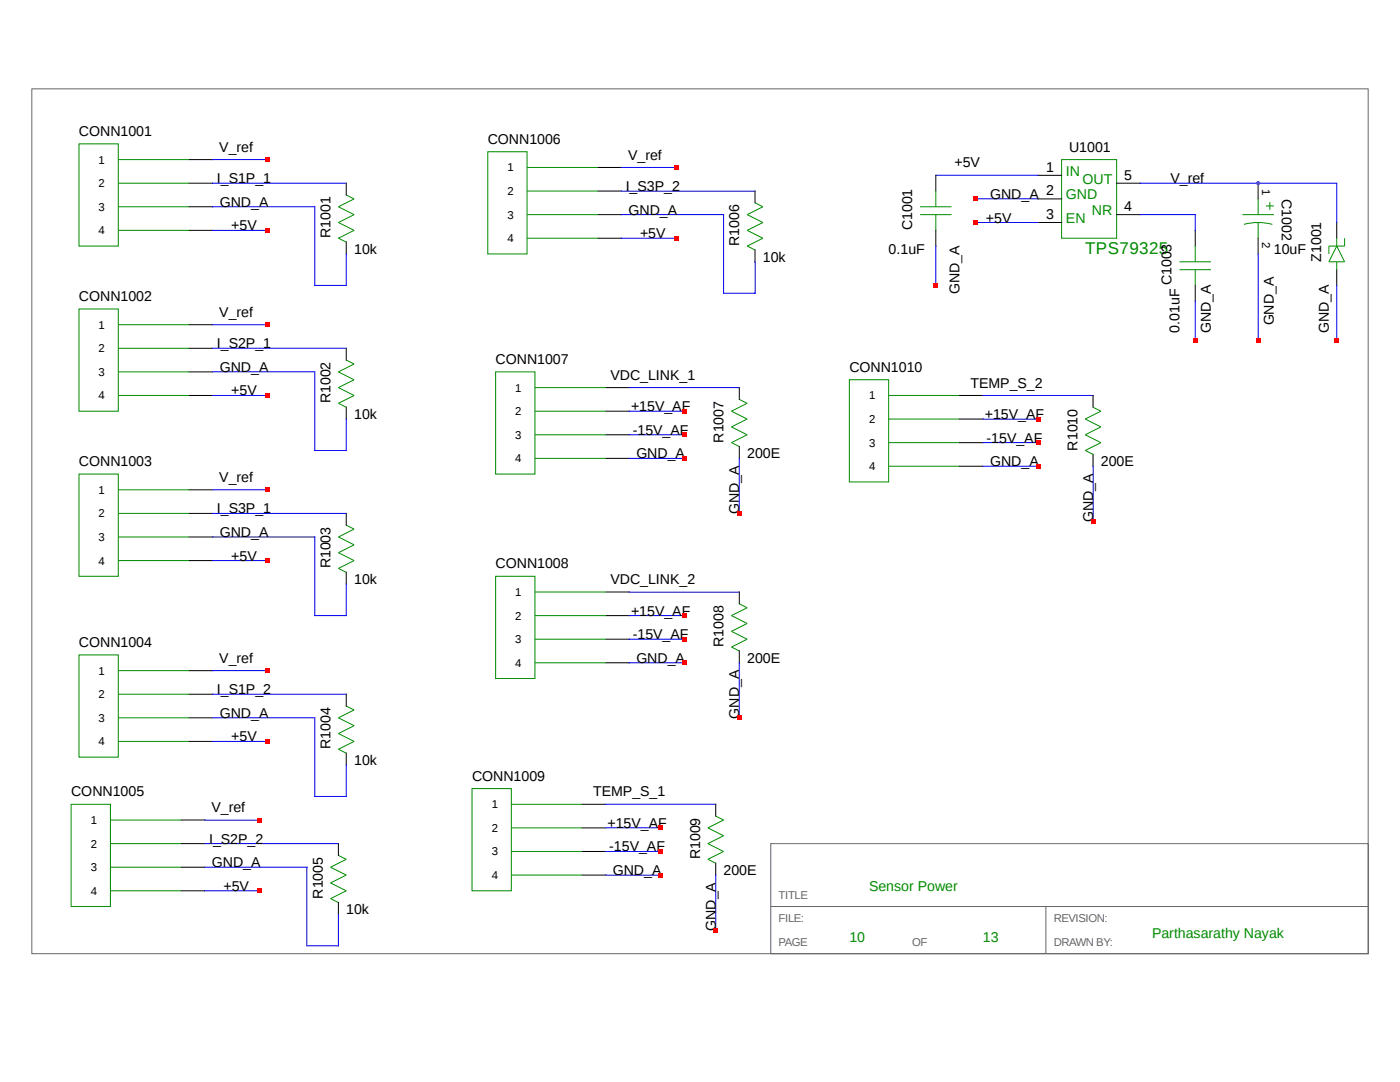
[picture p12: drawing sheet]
<svg xmlns="http://www.w3.org/2000/svg" width="279mm" height="216mm" viewBox="0 0 279 216" stroke-linecap="round" stroke-linejoin="round" font-family="sans-serif">
<path d="M6.3 17.7h266.7v172.6h-266.7zM153.8 168.3h119.2v22h-119.2zM153.8 180.9h119.2M208.7 180.9v9.4" fill="none" stroke="#666" stroke-width=".2"/>
<g fill="none" stroke="#000" stroke-width=".2">
<path d="M37.7 36.6h4.7M37.7 31.8h4.7M69.1 36.6v2.3M119.3 38.1h4.7M119.3 33.4h4.7M150.7 38.1v2.4M186.8 35v3.1M207.2 39.7h4.7M207.2 35h4.7M222.8 36.6h4.8M251.1 36.6v3.1M37.7 41.3h4.7"/>
<path d="M37.7 46h4.7M69.1 48.3v2.4M119.3 42.8h4.7M119.3 47.5h4.7M150.7 49.9v2.3M186.8 46v3.1M207.2 44.4h4.7M222.8 42.8h4.8M238.5 46v3.1M238.5 56.9v3.2M251.1 47.5v3.2M266.8 44.4v3.1"/>
<path d="M266.8 53.8v3.1M37.7 74.2h4.7M37.7 69.5h4.7M37.7 78.9h4.7M37.7 64.8h4.7M69.1 69.5v2.4M120.9 77.3h4.7M147.5 77.3v2.4M191.5 78.9h4.7M218.1 78.9v2.4M37.7 97.7h4.7M69.1 81.2v2.4"/>
<path d="M120.9 86.8h4.7M120.9 82h4.7M120.9 91.5h4.7M147.5 89.1v2.4M191.5 88.3h4.7M191.5 83.6h4.7M191.5 93h4.7M218.1 90.6v2.4M37.7 107.2h4.7M37.7 102.4h4.7M37.7 111.9h4.7M69.1 102.4v2.4"/>
<path d="M69.1 114.2v2.4M120.9 118.1h4.7M147.5 118.1v2.4M37.7 138.5h4.7M37.7 133.8h4.7M69.1 138.5v2.4M120.9 127.5h4.7M120.9 122.8h4.7M120.9 132.3h4.7M147.5 129.9v2.4M37.7 143.2h4.7M37.7 147.9h4.7"/>
<path d="M69.1 150.3v2.3M36.2 173h4.7M36.2 168.3h4.7M36.2 177.7h4.7M36.2 163.6h4.7M67.5 168.3v2.4M116.2 169.9h4.7M116.2 165.2h4.7M116.2 174.6h4.7M116.2 160.5h4.7M142.8 160.5v2.3M142.8 172.2v2.4"/>
<path d="M67.5 180.1v2.4"/>
</g>
<g fill="none" stroke="#008b00" stroke-width=".2">
<path d="M15.8 28.7h7.8v20.4h-7.8zM23.6 36.6h14.1M23.6 31.8h14.1M69.1 38.9l1.6 .8-3.2 1.6 3.2 1.5-3.2 1.6 3.2 1.6-3.2 1.5M97.3 30.3h7.9v20.4h-7.9zM105.2 38.1h14.1M105.2 33.4h14.1M186.8 38.1v3.2M211.9 31.8h10.9v15.7h-10.9zM251.1 39.7v3.1M23.6 41.3h14.1M23.6 46h14.1"/>
<path d="M67.5 47.5l1.6 .8M105.2 42.8h14.1M105.2 47.5h14.1M150.7 40.5l1.6 .8-3.2 1.5 3.2 1.6-3.2 1.6 3.2 1.5-3.2 1.6 1.6 .8M183.6 41.3h6.3M183.6 42.8h6.3M186.8 42.8v3.2M235.4 53.8h6.3M235.4 52.2h6.3M238.5 49.1v3.1M238.5 53.8v3.1M247.9 42.8h6.3"/>
<path d="M248.2 44.8a11 11 0 0 1 5.7 0M251.1 44.4v3.1M252.7 41.1h1.5M253.4 40.3v1.6M266.8 49.1l1.5 3.1h-3.1zM266.8 47.5v1.6M266.8 52.2v1.6M268.3 47.5v1.6h-3.1v1.6M15.8 61.7h7.8v20.3h-7.8zM23.6 69.5h14.1M23.6 74.2h14.1M23.6 78.9h14.1"/>
<path d="M23.6 64.8h14.1M69.1 71.9l1.6 .7-3.2 1.6 3.2 1.6-3.2 1.5 3.2 1.6-3.2 1.6 1.6 .8M98.9 74.2h7.9v20.4h-7.9zM106.8 77.3h14.1M147.5 79.7l1.6 .8-3.1 1.5 3.1 1.6-3.1 1.6 3.1 1.6-3.1 1.5 1.5 .8M169.5 75.8h7.9v20.4h-7.9zM177.4 78.9h14.1M15.8 94.6h7.8v20.4h-7.8zM23.6 97.7h14.1M106.8 82h14.1M106.8 86.8h14.1M106.8 91.5h14.1"/>
<path d="M177.4 83.6h14.1M177.4 88.3h14.1M177.4 93h14.1M216.6 89.9l1.5 .8M218.1 81.3l1.6 .7-3.1 1.6 3.1 1.6-3.1 1.6 3.1 1.5-3.1 1.6M23.6 102.4h14.1M23.6 107.2h14.1M23.6 111.9h14.1M69.1 104.8l1.6 .8-3.2 1.6 3.2 1.5-3.2 1.6 3.2 1.6-3.2 1.5 1.6 .8M98.9 115h7.9v20.4h-7.9zM106.8 118.1h14.1M15.8 130.7h7.8v20.4h-7.8z"/>
<path d="M23.6 138.5h14.1M23.6 133.8h14.1M106.8 122.8h14.1M106.8 127.5h14.1M106.8 132.3h14.1M147.5 120.5l1.6 .8-3.1 1.5 3.1 1.6-3.1 1.6 3.1 1.5-3.1 1.6 1.5 .8M23.6 143.2h14.1M23.6 147.9h14.1M67.5 149.5l1.6 .8M69.1 140.9l1.6 .8-3.2 1.5 3.2 1.6-3.2 1.6 3.2 1.5-3.2 1.6M94.2 157.4h7.8v20.3h-7.8zM14.2 160.5h7.8v20.4h-7.8z"/>
<path d="M22 168.3h14.2M22 173h14.2M22 177.7h14.2M22 163.6h14.2M67.5 170.7l1.6 .8-3.1 1.5 3.1 1.6-3.1 1.6 3.1 1.5-3.1 1.6 1.5 .8M102 165.2h14.2M102 169.9h14.2M102 174.6h14.2M102 160.5h14.2M142.8 162.8l1.6 .8-3.1 1.6 3.1 1.6-3.1 1.5 3.1 1.6-3.1 1.6 1.5 .8"/>
</g>
<g fill="none" stroke="#00f" stroke-width=".2">
<path d="M42.4 31.8h11M42.4 36.6h26.7M124 33.4h11M124 38.1h26.7M186.8 35h20.4M194.6 39.7h12.6M227.6 36.6h39.2v7.8M42.4 41.3h20.4v15.6h6.3v-6.2M42.4 46h11M124 42.8h20.4v15.7h6.3v-6.3M124 47.5h11M186.8 49.1v7.8"/>
<path d="M194.6 44.4h12.6M227.6 42.8h10.9v3.2M251.1 50.7v17.2M266.8 56.9v11M42.4 74.2h20.4v15.7h6.3v-6.3M42.4 64.8h11M42.4 69.5h26.7M42.4 78.9h11M125.6 77.3h21.9M196.2 78.9h21.9M238.5 60.1v7.8M42.4 97.7h11"/>
<path d="M125.6 82h11M125.6 91.5h11M125.6 86.8h11M147.5 91.5v10.9M196.2 83.6h11M196.2 93h11M196.2 88.3h11M218.1 93v11M42.4 107.2h20.4v15.6h6.3v-6.2M42.4 102.4h26.7M42.4 111.9h11M125.6 118.1h21.9"/>
<path d="M42.4 133.8h11M42.4 138.5h26.7M125.6 122.8h11M125.6 132.3h11M125.6 127.5h11M147.5 132.3v10.9M42.4 143.2h20.4v15.7h6.3v-6.3M42.4 147.9h11M40.9 163.6h10.9M40.9 168.3h26.6M40.9 173h20.4v15.7h6.2v-6.2M40.9 177.7h10.9"/>
<path d="M120.9 160.5h21.9M120.9 165.2h11M120.9 174.6h11M120.9 169.9h11M142.8 174.6v11"/>
</g>
<g fill="#f00">
<path d="M52.9 31.4h1v.9h-1z"/>
<path d="M52.9 45.5h1v.9h-1z"/>
<path d="M52.9 64.3h1v1h-1z"/>
<path d="M52.9 78.4h1v1h-1z"/>
<path d="M52.9 97.3h1v.9h-1z"/>
<path d="M52.9 111.4h1v.9h-1z"/>
<path d="M52.9 133.3h1v1h-1z"/>
<path d="M52.9 147.5h1v.9h-1z"/>
<path d="M51.4 163.2h.9v.9h-.9z"/>
<path d="M51.4 177.3h.9v.9h-.9z"/>
<path d="M134.5 32.9h1v1h-1z"/>
<path d="M134.5 47.1h1v.9h-1z"/>
<path d="M194.1 39.2h1v1h-1z"/>
<path d="M194.1 43.9h1v1h-1z"/>
</g>
<circle cx="251.1" cy="36.6" r=".4" fill="#a020f0"/>
<path d="M186.3 56.5h.9v.9h-.9z" fill="#f00"/>
<circle cx="251.1" cy="36.6" r=".4" fill="#a020f0"/>
<g fill="#f00">
<path d="M238.1 67.5h.9v.9h-.9z"/>
<path d="M250.6 67.5h1v.9h-1z"/>
<path d="M136.1 81.6h.9v.9h-.9z"/>
<path d="M136.1 91h.9v.9h-.9z"/>
<path d="M136.1 86.3h.9v.9h-.9z"/>
<path d="M147.1 102h.9v.9h-.9z"/>
<path d="M136.1 122.4h.9v.9h-.9z"/>
<path d="M136.1 131.8h.9v.9h-.9z"/>
<path d="M136.1 127.1h.9v.9h-.9z"/>
<path d="M147.1 142.8h.9v.9h-.9z"/>
<path d="M131.4 164.7h.9v1h-.9z"/>
<path d="M131.4 174.1h.9v1h-.9z"/>
<path d="M131.4 169.4h.9v1h-.9z"/>
<path d="M142.4 185.1h.9v1h-.9z"/>
<path d="M206.7 83.1h.9v1h-.9z"/>
<path d="M206.7 92.6h.9v.9h-.9z"/>
<path d="M206.7 87.9h.9v.9h-.9z"/>
<path d="M217.7 103.5h.9v1h-.9z"/>
<path d="M266.3 67.5h.9v.9h-.9z"/>
</g>
<text font-size="3.4" fill="#008b00" x="216.6" y="50.7">TPS79325</text>
<g font-size="2.8">
<text x="15.8" y="27.1">CONN1001</text>
<text x="97.3" y="28.7">CONN1006</text>
<text x="43.8" y="30.3">V_ref</text>
<text x="125.3" y="31.8">V_ref</text>
<text x="190.5" y="33.4">+5V</text>
<text x="208.8" y="34.3">1</text>
<text x="213.4" y="30.3">U1001</text>
<text x="224.3" y="35.8">5</text>
<text x="43.3" y="36.6">I_S1P_1</text>
<text x="43.8" y="41.3">GND_A</text>
<text x="124.9" y="38.1">I_S3P_2</text>
<text x="197.6" y="39.7">GND_A 2</text>
<text x="233.6" y="36.6">V_ref</text>
<text x="255.8" y="39.7" transform="rotate(90 255.8 39.7)">C1002</text>
<text x="46.2" y="46">+5V</text>
<text x="66" y="47.5" transform="rotate(-90 66 47.5)">R1001</text>
<text x="125.4" y="42.8">GND_A</text>
<text x="127.7" y="47.5">+5V</text>
<text x="182.1" y="46" transform="rotate(-90 182.1 46)">C1001</text>
<text x="196.8" y="44.4">+5V</text>
<text x="208.8" y="43.7">3</text>
<text x="224.3" y="42.1">4</text>
<text x="70.7" y="50.7">10k</text>
<text x="147.5" y="49.1" transform="rotate(-90 147.5 49.1)">R1006</text>
<text x="152.3" y="52.2">10k</text>
<text x="177.4" y="50.7">0.1uF</text>
<text x="254.2" y="50.7">10uF</text>
<text x="263.6" y="52.2" transform="rotate(-90 263.6 52.2)">Z1001</text>
<text x="191.5" y="58.7" transform="rotate(-90 191.5 58.7)">GND_A</text>
<text x="233.8" y="56.9" transform="rotate(-90 233.8 56.9)">C1003</text>
<text x="15.8" y="60.1">CONN1002</text>
<text x="43.8" y="63.2">V_ref</text>
<text x="254.2" y="64.9" transform="rotate(-90 254.2 64.9)">GND_A</text>
<text x="43.3" y="69.5">I_S2P_1</text>
<text x="235.4" y="66.4" transform="rotate(-90 235.4 66.4)">0.01uF</text>
<text x="241.7" y="66.5" transform="rotate(-90 241.7 66.5)">GND_A</text>
<text x="265.2" y="66.5" transform="rotate(-90 265.2 66.5)">GND_A</text>
<text x="43.8" y="74.2">GND_A</text>
<text x="98.9" y="72.6">CONN1007</text>
<text x="121.8" y="75.8">VDC_LINK_1</text>
<text x="169.5" y="74.2">CONN1010</text>
<text x="193.7" y="77.3">TEMP_S_2</text>
<text x="46.2" y="78.9">+5V</text>
<text x="66" y="80.5" transform="rotate(-90 66 80.5)">R1002</text>
<text x="70.7" y="83.6">10k</text>
<text x="125.9" y="82.1">+15V_AF</text>
<text x="196.5" y="83.6">+15V_AF</text>
<text x="126.3" y="86.8">-15V_AF</text>
<text x="144.4" y="88.3" transform="rotate(-90 144.4 88.3)">R1007</text>
<text x="196.9" y="88.3">-15V_AF</text>
<text x="215" y="89.9" transform="rotate(-90 215 89.9)">R1010</text>
<text x="15.8" y="93">CONN1003</text>
<text x="127" y="91.5">GND_A</text>
<text x="149.1" y="91.5">200E</text>
<text x="197.6" y="93">GND_A</text>
<text x="219.7" y="93">200E</text>
<text x="43.8" y="96.2">V_ref</text>
<text x="43.3" y="102.4">I_S3P_1</text>
<text x="43.8" y="107.2">GND_A</text>
<text x="147.5" y="102.6" transform="rotate(-90 147.5 102.6)">GND_A</text>
<text x="218.1" y="104.2" transform="rotate(-90 218.1 104.2)">GND_A</text>
<text x="46.2" y="111.9">+5V</text>
<text x="66" y="113.4" transform="rotate(-90 66 113.4)">R1003</text>
<text x="98.9" y="113.4">CONN1008</text>
<text x="70.7" y="116.6">10k</text>
<text x="121.8" y="116.6">VDC_LINK_2</text>
<text x="125.9" y="122.8">+15V_AF</text>
<text x="15.8" y="129.1">CONN1004</text>
<text x="126.3" y="127.5">-15V_AF</text>
<text x="144.4" y="129.1" transform="rotate(-90 144.4 129.1)">R1008</text>
<text x="43.8" y="132.3">V_ref</text>
<text x="127" y="132.3">GND_A</text>
<text x="149.1" y="132.3">200E</text>
<text x="43.3" y="138.5">I_S1P_2</text>
<text x="43.8" y="143.2">GND_A</text>
<text x="147.5" y="143.4" transform="rotate(-90 147.5 143.4)">GND_A</text>
<text x="46.2" y="147.9">+5V</text>
<text x="66" y="149.5" transform="rotate(-90 66 149.5)">R1004</text>
<text x="70.7" y="152.6">10k</text>
<text x="94.2" y="155.8">CONN1009</text>
<text x="14.2" y="158.9">CONN1005</text>
<text x="118.4" y="158.9">TEMP_S_1</text>
<text x="42.2" y="162.1">V_ref</text>
<text x="121.2" y="165.2">+15V_AF</text>
<text x="41.7" y="168.3">I_S2P_2</text>
<text x="42.3" y="173">GND_A</text>
<text x="121.6" y="169.9">-15V_AF</text>
<text x="139.7" y="171.5" transform="rotate(-90 139.7 171.5)">R1009</text>
<text x="44.6" y="177.7">+5V</text>
<text x="64.4" y="179.3" transform="rotate(-90 64.4 179.3)">R1005</text>
<text x="122.3" y="174.6">GND_A</text>
<text x="144.4" y="174.6">200E</text>
<text x="69.1" y="182.5">10k</text>
<text x="142.8" y="185.7" transform="rotate(-90 142.8 185.7)">GND_A</text>
</g>
<g font-size="2.8" fill="#008b00">
<text x="212.7" y="35.1">IN</text>
<text x="212.7" y="39.8">GND</text>
<text x="216" y="36.6">OUT</text>
<text x="212.7" y="44.5">EN</text>
<text x="217.9" y="42.9">NR</text>
<text x="173.4" y="177.7">Sensor Power</text>
<text x="169.5" y="187.9">10</text>
<text x="196.2" y="187.9">13</text>
<text x="229.9" y="187.2">Parthasarathy Nayak</text>
</g>
<g font-size="2.3">
<text x="19.7" y="32.6">1</text>
<text x="101.3" y="34.2">1</text>
<text x="19.7" y="37.3">2</text>
<text x="101.3" y="38.9">2</text>
<text x="251.9" y="37.7" transform="rotate(90 251.9 37.7)">1</text>
<text x="19.7" y="42">3</text>
<text x="19.7" y="46.7">4</text>
<text x="101.3" y="43.6">3</text>
<text x="101.3" y="48.3">4</text>
<text x="251.9" y="48.3" transform="rotate(90 251.9 48.3)">2</text>
<text x="19.7" y="65.6">1</text>
<text x="19.7" y="70.3">2</text>
<text x="19.7" y="75">3</text>
<text x="19.7" y="79.7">4</text>
<text x="102.8" y="82.8">2</text>
<text x="102.8" y="78.1">1</text>
<text x="173.4" y="79.7">1</text>
<text x="102.8" y="87.5">3</text>
<text x="173.4" y="89.1">3</text>
<text x="173.4" y="84.4">2</text>
<text x="102.8" y="92.2">4</text>
<text x="173.4" y="93.8">4</text>
<text x="19.7" y="98.5">1</text>
<text x="19.7" y="107.9">3</text>
<text x="19.7" y="103.2">2</text>
<text x="19.7" y="112.6">4</text>
<text x="102.8" y="118.9">1</text>
<text x="102.8" y="123.6">2</text>
<text x="102.8" y="128.3">3</text>
<text x="19.7" y="134.6">1</text>
<text x="102.8" y="133">4</text>
<text x="19.7" y="139.3">2</text>
<text x="19.7" y="144">3</text>
<text x="19.7" y="148.7">4</text>
<text x="98.1" y="161.3">1</text>
<text x="18.1" y="164.4">1</text>
<text x="98.1" y="166">2</text>
<text x="18.1" y="173.8">3</text>
<text x="18.1" y="169.1">2</text>
<text x="98.1" y="170.7">3</text>
<text x="18.1" y="178.5">4</text>
<text x="98.1" y="175.4">4</text>
</g>
<g font-size="2.3" fill="#666">
<text x="155.4" y="179.3">TITLE</text>
<text x="155.4" y="184">FILE:</text>
<text x="210.3" y="184">REVISION:</text>
<text x="155.4" y="188.7">PAGE</text>
<text x="182" y="188.7">OF</text>
<text x="210.3" y="188.7">DRAWN BY:</text>
</g>
</svg>
